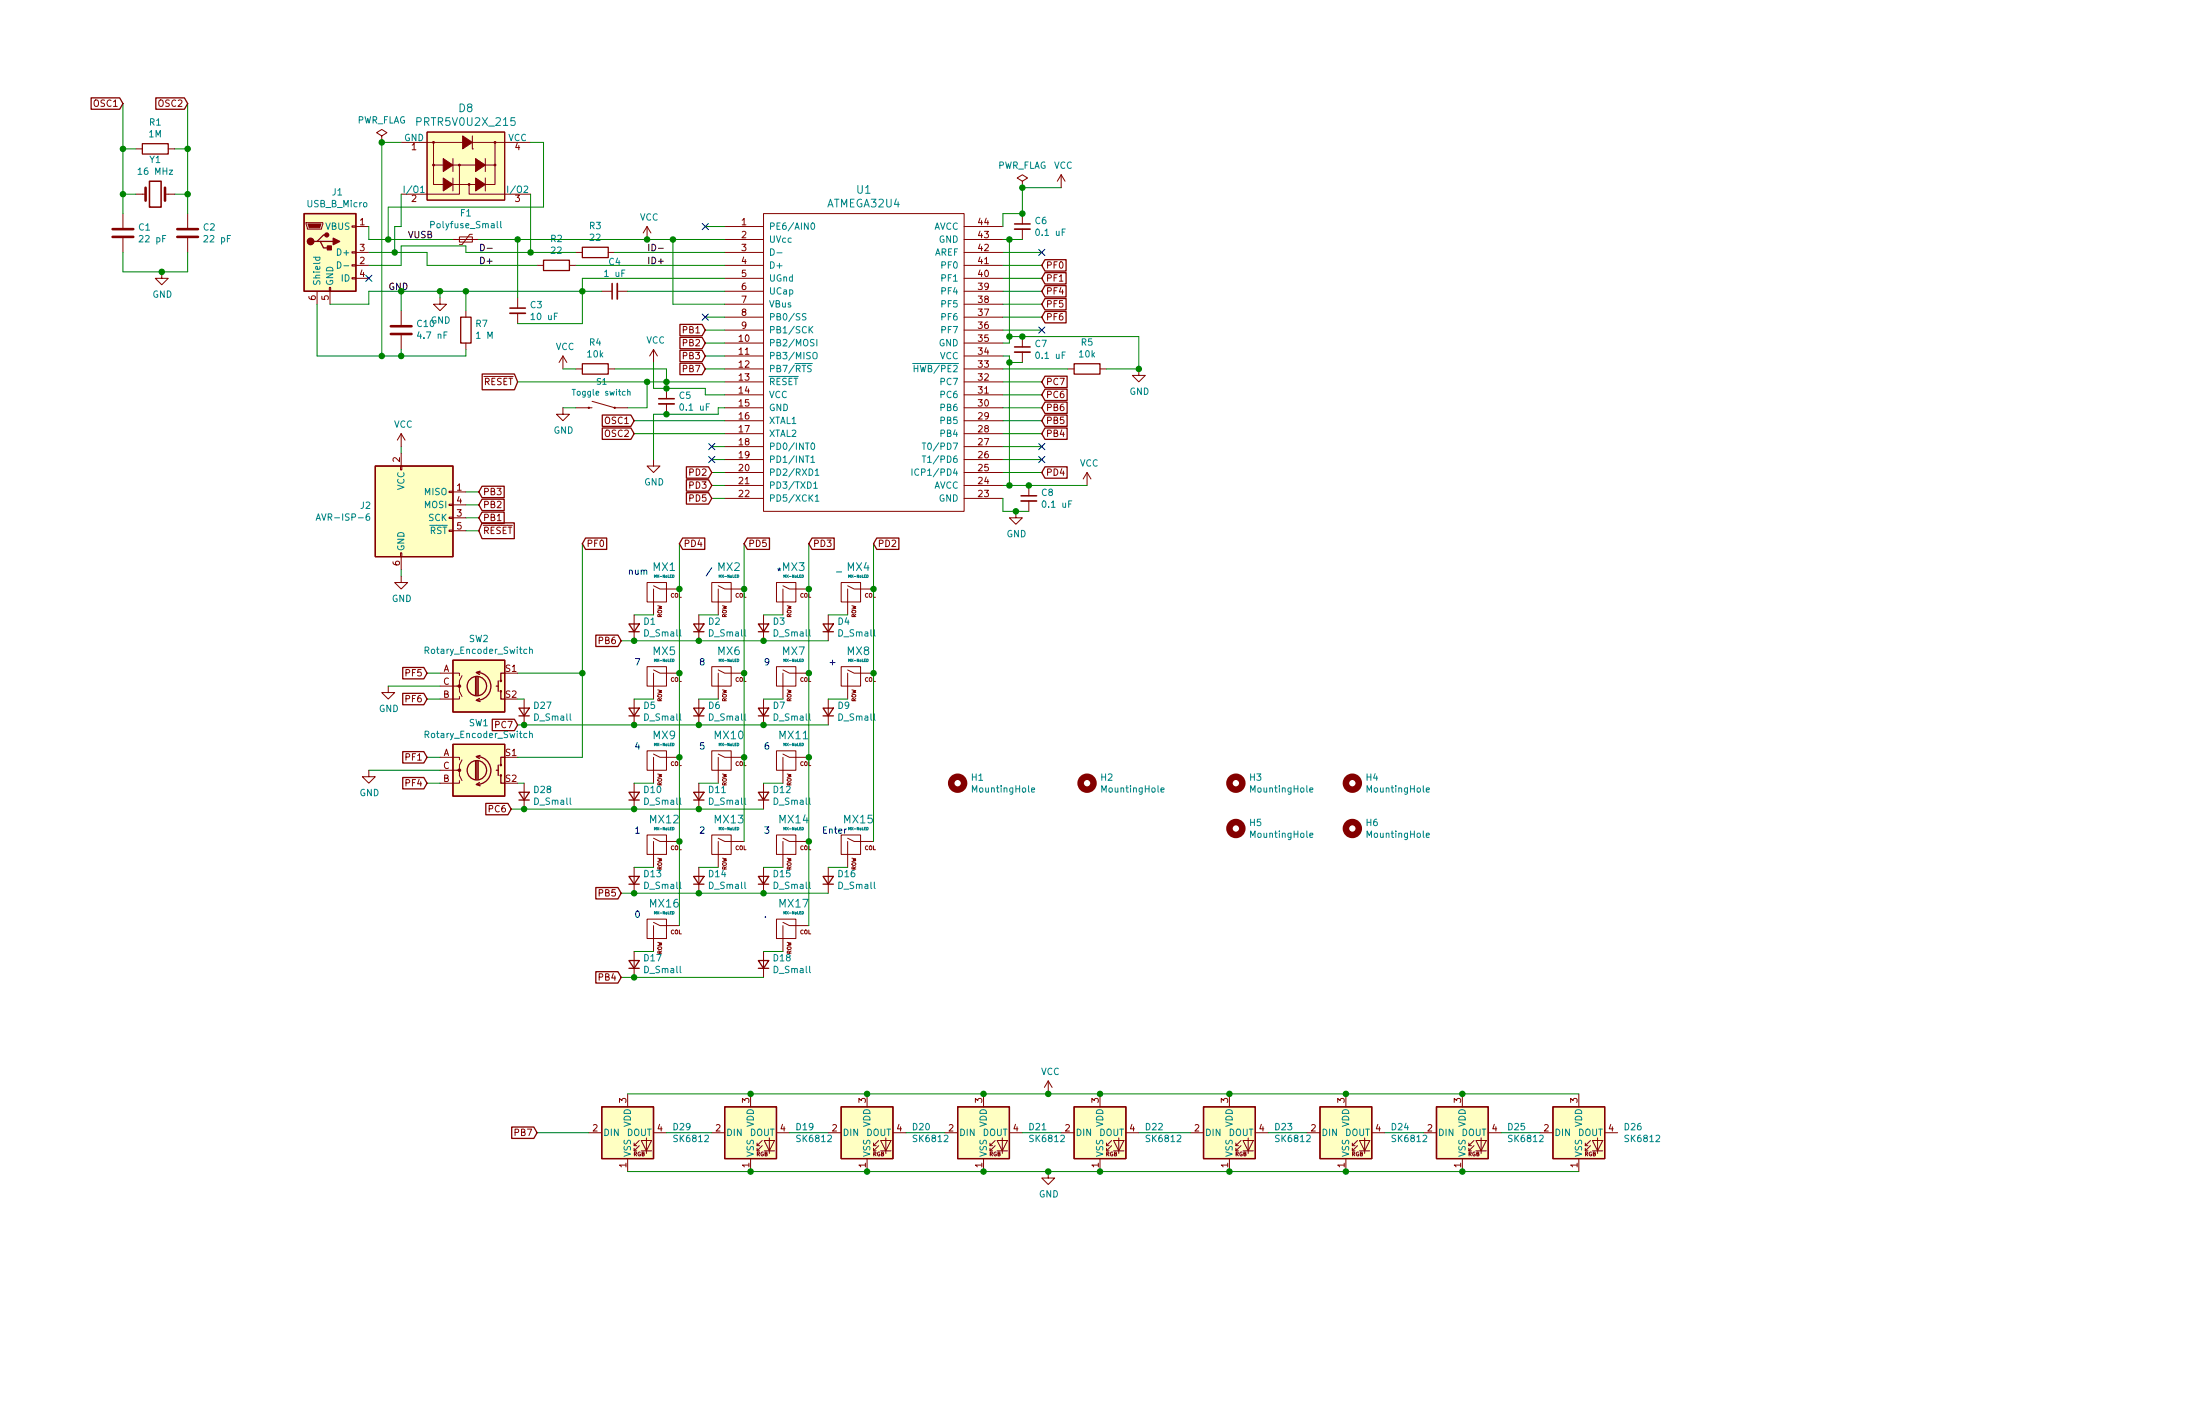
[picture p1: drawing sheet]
<svg xmlns="http://www.w3.org/2000/svg" width="432mm" height="279mm" viewBox="0 0 432 279" stroke-linecap="round" stroke-linejoin="round" font-family="sans-serif">
<g fill="none" stroke="#840000" stroke-width=".25">
<path d="M17.9 19.2h5.6l.6 1.1-.6 1.1h-5.6zM30.6 19.2h5.6l.6 1.1-.6 1.1h-5.6zM27.9 28.2h5.1v2h-5.1zM59.7 41.9h10.1v15.3h-10.1zM62.2 47.4h.7l.6 1.2h1.3M62.9 47.4h2.5M64.1 46.1h-.6l-1.3 1.3h-.6M106.7 51.1h5.1v2h-5.1zM114.3 48.5h5.1v2h-5.1zM205.1 51h4.1v2.2h-4.1l-.6-1.1zM205.1 53.5h4.1v2.2h-4.1l-.6-1.1zM205.1 58.6h4.1v2.2h-4.1l-.6-1.1z"/>
<path d="M205.1 56h4.1v2.3h-4.1l-.6-1.1zM90.4 62.2h2.1v5.1h-2.1zM94.6 73.4h6.4l.6 1.5-.6 1.6h-6.4zM114.3 71.4h5.1v2h-5.1zM133.5 66.2h4.3l.6 1.1-.6 1.1h-4.3zM133.5 63.7h4.3l.6 1.1-.6 1.1h-4.3zM133.5 68.7h4.3l.6 1.2-.6 1.1h-4.3zM133.5 71.3h4.3l.6 1.1-.6 1.1h-4.3zM205.1 73.8h4.3v2.2h-4.3l-.6-1.1zM205.1 76.4h4.3v2.2h-4.3l-.6-1.1zM205.1 78.9h4.3v2.2h-4.3l-.6-1.1zM205.1 61.1h4.1v2.2h-4.1l-.6-1.1z"/>
<path d="M210.8 71.4h5.1v2h-5.1zM73.7 91.4h15.2v17.8h-15.2zM94.6 97.9h4.4v2.3h-4.4l-.6-1.1zM94.6 95.4h4.4v2.2h-4.4l-.6-1.1zM118.2 81.4h5.6l.7 1.2-.7 1.1h-5.6zM118.2 84h5.6l.7 1.1-.7 1.1h-5.6zM134.7 91.6h4.4l.6 1.1-.6 1.1h-4.4zM134.7 96.7h4.4l.6 1.1-.6 1.1h-4.4zM134.7 94.1h4.4l.6 1.2-.6 1.1h-4.4zM205.1 81.4h4.3v2.3h-4.3l-.6-1.1zM205.1 84h4.3v2.2h-4.3l-.6-1.1zM205.1 91.6h4.3v2.2h-4.3l-.6-1.1z"/>
<path d="M94.6 102.6h6.3v3.1h-6.3l-.6-1.6zM94.6 100.5h4.4v2.2h-4.4l-.6-1.1zM114.9 105.6h4.2v2.2h-4.2l-.6-1.1zM134 105.6h4.3v2.2h-4.3l-.7-1.1zM146.7 105.6h4.3v2.2h-4.3l-.7-1.1zM159.4 105.6h4.3v2.2h-4.3l-.7-1.1zM172.1 105.6h4.3v2.2h-4.3l-.7-1.1zM79 131h4.2l.6 1.1-.6 1.1h-4.2zM79 136h4.2l.6 1.2-.6 1.1h-4.2zM88.9 129.5h10.2v10.2h-10.2zM93.3 132.8v3.6M93.6 131.9a2.74 2.74 0 0 1 2.7 2.8 2.74 2.74 0 0 1-2.7 2.7"/>
<path d="M93.6 132.8v3.6M93.9 132.8v3.6M94.1 137l-.6 .4 .7 .3M94.2 131.7l-.7 .3 .6 .3M97.4 134.6h.4M97.8 133.6v2M98.3 135.6v1.6h.8M99.1 132.1h-.8v1.5M101.9 138.9h2l-1 1.6zM116.9 124.6h4.4l.6 1.1-.6 1.1h-4.4zM123.4 122.4h2.1l-1 1.6zM123.4 138.9h2.1l-1 1.6z"/>
<path d="M123.4 124h2.1M136.1 138.9h2.1l-1 1.6zM136.1 122.4h2.1l-1 1.6zM136.1 124h2.1M148.8 138.9h2.1l-1 1.6zM148.8 122.4h2.1l-1 1.6zM148.8 124h2.1M161.5 138.9h2.1l-1 1.6zM161.5 122.4h2.1l-1 1.6zM161.5 124h2.1M79 147.5h4.2l.6 1.1-.6 1.1h-4.2zM79 152.6h4.2l.6 1.1-.6 1.1h-4.2z"/>
<path d="M88.9 146.1h10.2v10.1h-10.2zM93.3 149.4v3.5M93.6 148.4a2.74 2.74 0 0 1 2.7 2.8 2.74 2.74 0 0 1-2.7 2.7M93.6 149.4v3.5M93.9 149.4v3.5M94.1 153.5l-.6 .4 .7 .3M94.2 148.2l-.7 .3 .6 .3M95.4 157.6h4.3l.6 1.2-.6 1.1h-4.3zM96.6 141.1h4.4l.6 1.1-.6 1.2h-4.4zM97.4 151.1h.4M97.8 150.1v2M98.3 152.1v1.6h.8"/>
<path d="M99.1 148.6h-.8v1.5M101.9 155.4h2l-1 1.6zM101.9 140.5h2M101.9 157h2M123.4 155.4h2.1l-1 1.6zM123.4 140.5h2.1M123.4 157h2.1M136.1 155.4h2.1l-1 1.6zM136.1 140.5h2.1M136.1 157h2.1M148.8 155.4h2.1l-1 1.6zM148.8 140.5h2.1"/>
<path d="M148.8 157h2.1M161.5 140.5h2.1M116.9 174.1h4.4l.6 1.2-.6 1.1h-4.4zM123.4 172h2.1l-1 1.5zM123.4 173.5h2.1M136.1 172h2.1l-1 1.5zM136.1 173.5h2.1M148.8 172h2.1l-1 1.5zM148.8 173.5h2.1M161.5 172h2.1l-1 1.5zM161.5 173.5h2.1M116.9 190.7h4.4l.6 1.1-.6 1.1h-4.4z"/>
<path d="M123.4 188.5h2.1l-1 1.5zM123.4 190h2.1M148.8 188.5h2.1l-1 1.5zM148.8 190h2.1M118.1 217.2h10.2v10.1h-10.2zM142.2 217.2h10.2v10.1h-10.2zM165.1 217.2h10.2v10.1h-10.2zM188 217.2h10.1v10.1h-10.1zM210.8 217.2h10.2v10.1h-10.2zM236.2 217.2h10.2v10.1h-10.2zM259.1 217.2h10.1v10.1h-10.1zM281.9 217.2h10.2v10.1h-10.2z"/>
<path d="M304.8 217.2h10.2v10.1h-10.2zM100.4 221.1h4.4l.6 1.2-.6 1.1h-4.4z"/>
<circle cx="93.6" cy="134.6" r="1.9"/>
<circle cx="98.3" cy="135.6" r=".13"/>
<circle cx="98.3" cy="133.6" r=".13"/>
<circle cx="93.6" cy="151.1" r="1.9"/>
<circle cx="98.3" cy="150.1" r=".13"/>
<circle cx="98.3" cy="152.1" r=".13"/>
</g>
<g fill="none" stroke="#840000" stroke-width=".2">
<path d="M26.7 38.1h1.9M26.7 29.2h1.2M32.4 38.1h1.9M33 29.2h1.3M74.9 26.7l1-.7-1-.6-1 .6 1 .7v1.2M74.9 27.9h.1M78.7 27.9h12.1M83.8 25.9h15.3v13.4h-15.3zM85.1 27.9v8.3h1.9M85.1 32.4h1.9M88.9 36.2h4.4M88.9 31.1v2.6"/>
<path d="M88.9 34.9v2.6M90.2 32.4v5.7h-11.5M92.1 36.2v1.9h12M92.7 29.2h.1M92.7 27.9h11.4M92.7 26.7v2.5M95.2 32.4h2M95.2 31.1v2.6M95.2 34.9v2.6M97.2 27.9v8.3h-2M200.7 35.6l1-.7-1-.6-1.1 .6 1.1 .7v1.2M200.7 36.8h.1"/>
<path d="M208.3 34.3l-.8 1.3M208.3 34.3v2.5M208.3 34.3l.7 1.3M24.1 41.9v2.8M24.1 46.7v2.8M31.7 53.3v1.3h1.3l-1.3 1.3-1.2-1.3h1.2M36.8 41.9v2.8M36.8 46.7v2.8M60.1 43.7h3.3v.2l-.3 1.1h-2.8zM62.2 57.2v2.5M64.6 56.4h.3v.8h-.3zM64.8 57.2v2.5"/>
<path d="M69.1 54.5h.7v.2h-.7zM69.1 51.9h.7v.3h-.7zM69.1 49.4h.7v.3h-.7zM69.1 44.3h.7v.3h-.7zM69.8 44.5h2.6M69.8 49.5h2.6M69.8 52.1h2.6M69.8 54.6h2.6M86.4 58.4v1.3h1.2l-1.2 1.3-1.3-1.3h1.3M88.9 47h5.1M90.2 46.5h2.5v1h-2.5zM92.7 46h-.5l-1.5 2h-.5"/>
<path d="M101.6 58.4v2.1M105.4 52.1h1.3M111.8 52.1h1.2M113 49.5h1.3M118.1 57.2h2M119.4 49.5h1.2M121.2 57.2h2M127 44.5l-.8 1.2M127 44.5v2.5M127 44.5l.8 1.2M142.2 57.2h7.7M142.2 44.5h7.7"/>
<path d="M142.2 47h7.7M142.2 49.5h7.7M142.2 59.7h7.7M142.2 52.1h7.7M142.2 54.6h7.7M149.9 41.9h39.3v58.4h-39.3zM189.2 57.2h7.6M189.2 44.5h7.6M189.2 47h7.6M189.2 49.5h7.6M189.2 59.7h7.6M189.2 52.1h7.6"/>
<path d="M189.2 54.6h7.6M200.7 41.9v2M200.7 45v2M78.7 61v2.8M78.7 65.8v2.8M91.4 61v1.2M91.4 67.3v1.3M101.6 61.5v2M110.5 69.9l-.8 1.2M110.5 69.9v2.5M110.5 69.9l.8 1.2M113 72.4h1.3"/>
<path d="M116.2 78.7l4.4 1.3h2.6M119.4 72.4h1.2M128.3 68.6v2.5M128.3 68.6l-.8 1.3M128.3 68.6l.7 1.3M130.8 76.2v2M130.8 79.2v2.1M142.2 72.4h7.7M142.2 67.3h7.7M142.2 69.9h7.7M142.2 74.9h7.7M142.2 77.5h7.7"/>
<path d="M142.2 64.8h7.7M142.2 62.2h7.7M189.2 72.4h7.6M189.2 67.3h7.6M189.2 69.9h7.6M189.2 74.9h7.6M189.2 77.5h7.6M189.2 64.8h7.6M189.2 62.2h7.6M200.7 66v2.1M200.7 69.1v2M209.5 72.4h1.3"/>
<path d="M215.9 72.4h1.3M223.5 72.4v1.3h1.3l-1.3 1.2-1.3-1.2h1.3M78.6 91.4h.3v.8h-.3zM78.7 85.1l-.7 1.3M78.7 85.1v2.5M78.7 88.9v2.5M78.7 85.1l.8 1.3M88.1 98.9h.8v.3h-.8zM88.1 96.4h.8v.2h-.8zM88.9 96.5h2.5M88.9 99.1h2.5M110.5 80v1.3h1.3l-1.3 1.3-1.3-1.3h1.3"/>
<path d="M113 80h3.2M128.3 90.2v1.2h1.2l-1.2 1.3-1.3-1.3h1.3M142.2 80h7.7M142.2 82.6h7.7M142.2 85.1h7.7M142.2 87.6h7.7M142.2 90.2h7.7M142.2 92.7h7.7M142.2 95.3h7.7M142.2 97.8h7.7M189.2 80h7.6M189.2 82.6h7.6"/>
<path d="M189.2 85.1h7.6M189.2 87.6h7.6M189.2 90.2h7.6M189.2 92.7h7.6M189.2 95.3h7.6M189.2 97.8h7.6M201.9 95.3v2M201.9 98.3v2M213.4 92.7l-.8 1.3M213.4 92.7v2.6M213.4 92.7l.7 1.3M78.6 108.5h.3v.7h-.3z"/>
<path d="M78.7 113v1.3h1.3l-1.3 1.3-1.2-1.3h1.2M78.7 109.2v2.6M88.1 104h.8v.3h-.8zM88.1 101.5h.8v.2h-.8zM88.9 101.6h2.5M88.9 104.1h2.5M127 114.3h3.8v3.8h-3.8zM128.3 114.9l1.2 .7h3.8M128.3 115.6v5.1M139.7 114.3h3.8v3.8h-3.8zM141 114.9l1.2 .7h3.8M141 115.6v5.1"/>
<path d="M152.4 114.3h3.8v3.8h-3.8zM153.7 114.9l1.2 .7h3.8M153.7 115.6v5.1M165.1 114.3h3.8v3.8h-3.8zM166.4 114.9l1.2 .7h3.8M166.4 115.6v5.1M199.4 100.3v1.3h1.3l-1.3 1.3-1.3-1.3h1.3M76.2 134.6v1.3h1.3l-1.3 1.3-1.3-1.3h1.3M86.4 132.1h3.8v.5M86.4 134.6h3.8v1l.5 1.1M90.2 136.7v.5h-3.8M90.7 132.6l-.5 1v1h-.5"/>
<path d="M102.9 137.2v5M124.5 120.7v5M124.5 137.2v5M127 130.8h3.8v3.8h-3.8zM128.3 131.4l1.2 .7h3.8M128.3 132.1v5.1M137.2 120.7v5M137.2 137.2v5M139.7 130.8h3.8v3.8h-3.8zM141 131.4l1.2 .7h3.8M141 132.1v5.1M149.9 120.7v5"/>
<path d="M149.9 137.2v5M152.4 130.8h3.8v3.8h-3.8zM153.7 131.4l1.2 .7h3.8M153.7 132.1v5.1M162.6 120.7v5M162.6 137.2v5M165.1 130.8h3.8v3.8h-3.8zM166.4 131.4l1.2 .7h3.8M166.4 132.1v5.1M72.4 151.1v1.3h1.3l-1.3 1.3-1.3-1.3h1.3M86.4 148.6h3.8v.5M86.4 151.1h3.8v1l.5 1.1"/>
<path d="M90.2 153.2v.5h-3.8M90.7 149.1l-.5 1v1h-.5M102.9 153.7v5.1M124.5 153.7v5.1M127 147.3h3.8v3.8h-3.8zM128.3 148l1.2 .6h3.8M128.3 148.6v5.1M137.2 153.7v5.1M139.7 147.3h3.8v3.8h-3.8zM141 148l1.2 .6h3.8M141 148.6v5.1M149.9 153.7v5.1"/>
<path d="M152.4 147.3h3.8v3.8h-3.8zM153.7 148l1.2 .6h3.8M153.7 148.6v5.1M124.5 170.2v5.1M127 163.8h3.8v3.8h-3.8zM128.3 164.5l1.2 .6h3.8M128.3 165.1v5.1M137.2 170.2v5.1M139.7 163.8h3.8v3.8h-3.8zM141 164.5l1.2 .6h3.8M141 165.1v5.1M149.9 170.2v5.1"/>
<path d="M152.4 163.8h3.8v3.8h-3.8zM153.7 164.5l1.2 .6h3.8M153.7 165.1v5.1M162.6 170.2v5.1M165.1 163.8h3.8v3.8h-3.8zM166.4 164.5l1.2 .6h3.8M166.4 165.1v5.1M124.5 186.7v5.1M127 180.3h3.8v3.9h-3.8zM128.3 181l1.2 .6h3.8M128.3 181.6v5.1M149.9 186.7v5.1"/>
<path d="M152.4 180.3h3.8v3.9h-3.8zM153.7 181l1.2 .6h3.8M153.7 181.6v5.1M123.2 214.6v2.6M147.3 214.6v2.6M170.2 214.6v2.6M193 214.6v2.6M205.7 212.1l-.7 1.3M205.7 212.1v2.5M205.7 212.1l.8 1.3M215.9 214.6v2.6M241.3 214.6v2.6"/>
<path d="M264.2 214.6v2.6M287 214.6v2.6M309.9 214.6v2.6M115.6 222.3h2.5M123.2 227.3v2.6M124.5 224.8h.5M125.5 224.8l-1 1v-.5M125.5 223.8l-1 1v-.5M125.9 223.8h2l-1 2zM125.9 225.8h2M126.9 223.3v3M128.3 222.3h2.5"/>
<path d="M139.7 222.3h2.5M147.3 227.3v2.6M148.6 224.8h.5M149.6 224.8l-1 1v-.5M149.6 223.8l-1 1v-.5M150 223.8h2l-1 2zM150 225.8h2M151 223.3v3M152.4 222.3h2.5M162.6 222.3h2.5M170.2 227.3v2.6M171.4 224.8h.6"/>
<path d="M172.5 224.8l-1.1 1v-.5M172.5 223.8l-1.1 1v-.5M172.8 223.8h2.1l-1 2zM172.8 225.8h2.1M173.9 223.3v3M175.3 222.3h2.5M185.4 222.3h2.6M193 227.3v2.6M194.3 224.8h.5M195.3 224.8l-1 1v-.5M195.3 223.8l-1 1v-.5M195.7 223.8h2l-1 2z"/>
<path d="M195.7 225.8h2M196.7 223.3v3M198.1 222.3h2.6M205.7 229.9v1.2h1.3l-1.3 1.3-1.2-1.3h1.2M208.3 222.3h2.5M215.9 227.3v2.6M217.2 224.8h.5M218.2 224.8l-1 1v-.5M218.2 223.8l-1 1v-.5M218.6 223.8h2l-1 2zM218.6 225.8h2M219.6 223.3v3"/>
<path d="M221 222.3h2.5M233.7 222.3h2.5M241.3 227.3v2.6M242.6 224.8h.5M243.6 224.8l-1 1v-.5M243.6 223.8l-1 1v-.5M244 223.8h2l-1 2zM244 225.8h2M245 223.3v3M246.4 222.3h2.5M256.5 222.3h2.6M264.2 227.3v2.6"/>
<path d="M265.4 224.8h.5M266.4 224.8l-1 1v-.5M266.4 223.8l-1 1v-.5M266.8 223.8h2.1l-1.1 2zM266.8 225.8h2.1M267.8 223.3v3M269.2 222.3h2.6M279.4 222.3h2.5M287 227.3v2.6M288.3 224.8h.5M289.3 224.8l-1 1v-.5M289.3 223.8l-1 1v-.5"/>
<path d="M289.7 223.8h2l-1 2zM289.7 225.8h2M290.7 223.3v3M292.1 222.3h2.5M302.3 222.3h2.5M309.9 227.3v2.6M311.1 224.8h.6M312.2 224.8l-1.1 1v-.5M312.2 223.8l-1.1 1v-.5M312.5 223.8h2.1l-1 2zM312.5 225.8h2.1M313.6 223.3v3"/>
<path d="M315 222.3h2.5"/>
</g>
<g fill="#ffffc2" stroke="#ffffc2" stroke-width=".2">
<path d="M83.8 25.9h15.3v13.4h-15.3z"/>
<path d="M88.9 146.1h10.2v10.1h-10.2z"/>
<path d="M88.9 129.5h10.2v10.2h-10.2z"/>
<path d="M142.2 217.2h10.2v10.1h-10.2z"/>
<path d="M165.1 217.2h10.2v10.1h-10.2z"/>
<path d="M188 217.2h10.1v10.1h-10.1z"/>
<path d="M210.8 217.2h10.2v10.1h-10.2z"/>
<path d="M118.1 217.2h10.2v10.1h-10.2z"/>
<path d="M73.7 91.4h15.2v17.8h-15.2z"/>
<path d="M59.7 41.9h10.1v15.3h-10.1z"/>
<path d="M259.1 217.2h10.1v10.1h-10.1z"/>
<path d="M281.9 217.2h10.2v10.1h-10.2z"/>
<path d="M304.8 217.2h10.2v10.1h-10.2z"/>
<path d="M236.2 217.2h10.2v10.1h-10.2z"/>
</g>
<g fill="#840000" stroke="#840000" stroke-width=".2">
<path d="M88.9 32.4h4.4z"/>
<path d="M87 34.9l1.9 1.3-1.9 1.3z"/>
<path d="M87 31.1l1.9 1.3-1.9 1.3z"/>
<path d="M90.8 26.7l1.9 1.2-1.9 1.3z"/>
<path d="M93.3 34.9l1.9 1.3-1.9 1.3z"/>
<path d="M93.3 31.1l1.9 1.3-1.9 1.3z"/>
<path d="M60.5 43.9h2.5l-.3 .8h-2z"/>
<circle cx="85.1" cy="32.4" r=".18"/>
<circle cx="85.1" cy="27.9" r=".18"/>
<circle cx="90.2" cy="32.4" r=".18"/>
<circle cx="92.1" cy="36.2" r=".18"/>
<circle cx="97.2" cy="32.4" r=".18"/>
<circle cx="97.2" cy="27.9" r=".18"/>
<circle cx="90.2" cy="151.1" r=".25"/>
<circle cx="90.2" cy="134.6" r=".25"/>
<circle cx="120.6" cy="80" r=".13"/>
<circle cx="115.6" cy="80" r=".13"/>
</g>
<g fill="none" stroke="#008484" stroke-width=".2">
<path d="M82.5 37.8h.8M61.5 50.5h1.3M62 50.5v.4l.2 .2 .5-.1v-.5M66.2 51.4a.64 .64 0 0 1 .7 .6 .64 .64 0 0 1-.7 .6zM67.5 52.1h1M97.6 43.4v1.1l.2 .2M98.3 43.4v1.1l.2 .2M151.2 48.8a.64 .64 0 0 1 .8 .7 .64 .64 0 0 1-.8 .6zM152.5 49.6h1M159.3 43.9l.2-.2a.67 .67 0 0 1 .4 .7 .67 .67 0 0 1-.4 .6l-.3-.5zM123.2 76.9l.4-.1 .1 .7M123.2 76.4v1.1"/>
<path d="M158.2 61.6l-.5-.1-.2 .1 .1 .5 .5 .2 .1 .3-.2 .2-.5-.1M158.3 71.3h1.2M159 64.6l.5 .7M159.2 71.8l-.5-.1-.1 .1-.1 .2 .1 .2 .5 .2 .1 .3-.2 .2h-.5M159.5 64.1l-.7 .7M159.6 69.3l.2-.2a.44 .44 0 0 1 .6 .5l-.1 .6-.5 .2-.2-.2zM159.8 66.7l-.5-.1-.2 .1 .1 .5 .5 .2 .1 .2-.3 .3-.4-.1M160.3 66.6v1.3M179.1 71.3h1.3M179.4 71.7v1.2M179.4 72.3h.7M159.2 89.8l.3-.3v1.2"/>
<path d="M159.2 90.7h.7M159.3 87l.2-.1a.67 .67 0 0 1 .4 .7 .67 .67 0 0 1-.4 .6l-.3-.5zM159.7 94.9l.4-.4v1.3M159.7 95.8h.7M160 92.4l.4-.4v1.3M160 97.4l.4-.3v1.2M160 93.3h.7M160 98.3h.7M179 92v1.3M180.3 92.1a.6 .6 0 0 0-.8 .5 .6 .6 0 0 0 .6 .7l.2-.2M181 89.5h.7M181 86.9h.7"/>
<path d="M181.4 86.9v1.3M181.4 89.5v1.2M62.1 102.1l.4-1.3 .4 1.3M62.2 101.7h.6M72.5 100.8l-.4 .1a.87 .87 0 0 0 0 1.2l.4-.1v-.6l-.4-.1-.2 .2M103.4 127.4h-.4l-.2 .2 .1 .6h.5M103.9 127.5l.5-.1 .1 .8M103.9 126.9v1.3M103.4 143.9h-.4l-.2 .2 .1 .6h.5M103.9 144l.5-.1 .1 .8M103.9 143.5v1.2M202.5 155l.6-.1-.1-.3h-.3l-.2 .2v.6h.5"/>
<path d="M227.9 155l.6-.1-.1-.3h-.3l-.2 .2v.6h.5M257.1 155l.6-.1-.1-.3h-.3l-.2 .2v.6h.5M279.9 155l.6-.1v-.3h-.4l-.2 .2 .1 .6h.5M257.1 163.9l.6-.1-.1-.3h-.3l-.2 .2v.6h.5M279.9 163.9l.6-.1v-.3h-.4l-.2 .2 .1 .6h.5"/>
</g>
<path d="M121.2 55.6v3.1M199.1 45h3.1M100.1 61.5h3M129.3 79.2h3M199.1 69.1h3.1M200.4 98.3h3.1" fill="none" stroke="#840000" stroke-width=".33"/>
<path d="M29.3 35.6h2.3v5h-2.3zM120.1 55.6v3.1M199.1 43.9h3.1M100.1 60.5h3M129.3 78.2h3M199.1 68.1h3.1M200.4 97.3h3.1" fill="none" stroke="#840000" stroke-width=".3"/>
<g fill="none" stroke="#840000" stroke-width="1.3">
<circle cx="188" cy="153.7" r="1.27"/>
<circle cx="213.4" cy="153.7" r="1.27"/>
<circle cx="242.6" cy="153.7" r="1.27"/>
<circle cx="265.4" cy="153.7" r="1.27"/>
<circle cx="242.6" cy="162.6" r="1.27"/>
<circle cx="265.4" cy="162.6" r="1.27"/>
</g>
<path d="M28.6 36.8v2.6M32.4 36.8v2.6M22.1 46.5h4.1M22.1 45h4.1M34.8 46.5h4.1M34.8 45h4.1M76.7 64h4.1M76.7 65.5h4.1" fill="none" stroke="#840000" stroke-width=".51"/>
<g fill="#840000" stroke="#840000" stroke-width=".25">
<path d="M64.3 48.3h.7v.7h-.7z"/>
<path d="M65.4 46.7l1.3 .7-1.3 .6z"/>
<circle cx="61" cy="47.4" r=".63"/>
<circle cx="64.1" cy="46.1" r=".38"/>
</g>
<g fill="none" stroke="#008400" stroke-width=".2">
<path d="M24.1 20.3v21.6M24.1 29.2h2.6M24.1 38.1h2.6M34.3 29.2h2.5M34.3 38.1h2.5M36.8 20.3v21.6M78.7 38.1v6.4h-1.2v5M78.7 27.9h-3.8v42M104.1 27.9h2.6v12.7h-30.5v6.4M104.1 38.1v11.4M208.3 36.8h-7.6v5.1h-3.9v2.6M24.1 49.5v3.8h12.7v-3.8"/>
<path d="M62.2 59.7v10.2h29.2v-1.3M72.4 44.5v2.5h16.5M72.4 49.5h11.4v2.6h21.6M78.7 57.2v3.8M86.4 57.2v1.2M91.4 57.2v3.8M94 47h48.2M101.6 47v11.4M113 49.5h-21.6v-1.2h-12.7v3.8h-6.3M113 52.1h29.2M118.1 57.2h-45.7v2.5h-7.6M120.6 49.5h21.6"/>
<path d="M123.2 57.2h19M132.1 47v12.7h10.1M138.4 44.5h3.8M142.2 54.6h-27.9v8.9h-12.7M196.8 59.7h7.7M196.8 47h3.9M196.8 49.5h7.7M196.8 52.1h7.7M196.8 54.6h7.7M196.8 57.2h7.7M198.1 47v20.3h-1.3M78.7 68.6v1.3"/>
<path d="M101.6 74.9h40.6M110.5 72.4h2.5M120.6 72.4h10.2v2.5M127 74.9v5.1h-3.8M128.3 71.1v5.1h10.1v1.3h3.8M138.4 72.4h3.8M138.4 64.8h3.8M138.4 69.9h3.8M138.4 67.3h3.8M138.4 62.2h3.8M196.8 74.9h7.7M196.8 77.5h7.7"/>
<path d="M196.8 72.4h12.7M196.8 64.8h7.7M196.8 69.9h1.3v25.4M196.8 62.2h7.7M198.1 66h25.4v6.4h-6.3M198.1 71.1h2.6M78.7 87.6v1.3M91.4 99.1h2.6M91.4 96.5h2.6M110.5 80h2.5M124.5 82.6h17.7M124.5 85.1h17.7"/>
<path d="M139.7 87.6h2.5M139.7 92.7h2.5M139.7 90.2h2.5M139.7 97.8h2.5M139.7 95.3h2.5M142.2 80h-1.2v1.3h-12.7v8.9M196.8 87.6h7.7M196.8 92.7h7.7M196.8 80h7.7M196.8 82.6h7.7M196.8 85.1h7.7M196.8 90.2h7.7"/>
<path d="M196.8 95.3h16.6M196.8 97.8v2.5h5.1M78.7 111.8v1.2M91.4 104.1h2.6M91.4 101.6h2.6M114.3 106.7v41.9h-12.7M133.3 106.7v74.9M146 106.7v58.4M158.7 106.7v74.9M171.4 106.7v58.4M76.2 134.6h10.2M83.8 132.1h2.6"/>
<path d="M83.8 137.2h2.6M101.6 132.1h12.7M101.6 137.2h1.3M121.9 125.7h40.7M124.5 137.2h3.8M124.5 120.7h3.8M137.2 137.2h3.8M137.2 120.7h3.8M149.9 137.2h3.8M149.9 120.7h3.8M162.6 137.2h3.8M162.6 120.7h3.8"/>
<path d="M72.4 151.1h14M83.8 148.6h2.6M83.8 153.7h2.6M100.3 158.8h49.6M101.6 142.2h61M101.6 153.7h1.3M124.5 153.7h3.8M137.2 153.7h3.8M149.9 153.7h3.8M121.9 175.3h40.7M124.5 170.2h3.8M137.2 170.2h3.8"/>
<path d="M149.9 170.2h3.8M162.6 170.2h3.8M121.9 191.8h28M124.5 186.7h3.8M149.9 186.7h3.8M123.2 214.6h186.7M105.4 222.3h10.2M123.2 229.9h186.7M130.8 222.3h8.9M154.9 222.3h7.7M177.8 222.3h7.6M200.7 222.3h7.6"/>
<path d="M223.5 222.3h10.2M248.9 222.3h7.6M271.8 222.3h7.6M294.6 222.3h7.7"/>
</g>
<path d="M94.3 47.9a.64 .64 0 0 1 .8 .7 .64 .64 0 0 1-.8 .6zM95.6 48.7h1M129.2 48.7h1" fill="none" stroke="#000" stroke-width=".2"/>
<path d="M139.7 111.4l-1.1 1.6M164.2 112.2h1M166.1 162.7l-.3 .2" fill="none" stroke="#0000c2" stroke-width=".2"/>
<g fill="#008400" stroke="#008400" stroke-width=".25">
<circle cx="264.2" cy="214.6" r=".51"/>
<circle cx="24.1" cy="29.2" r=".51"/>
<circle cx="74.9" cy="69.9" r=".51"/>
<circle cx="241.3" cy="214.6" r=".51"/>
<circle cx="215.9" cy="214.6" r=".51"/>
<circle cx="193" cy="214.6" r=".51"/>
<circle cx="31.8" cy="53.3" r=".51"/>
<circle cx="149.9" cy="125.7" r=".51"/>
<circle cx="147.3" cy="229.9" r=".51"/>
<circle cx="74.9" cy="27.9" r=".51"/>
<circle cx="147.3" cy="214.6" r=".51"/>
<circle cx="91.4" cy="57.2" r=".51"/>
<circle cx="205.7" cy="229.9" r=".51"/>
<circle cx="36.8" cy="38.1" r=".51"/>
<circle cx="205.7" cy="214.6" r=".51"/>
<circle cx="24.1" cy="38.1" r=".51"/>
<circle cx="78.7" cy="57.2" r=".51"/>
<circle cx="36.8" cy="29.2" r=".51"/>
<circle cx="78.7" cy="69.9" r=".51"/>
<circle cx="287" cy="229.9" r=".51"/>
<circle cx="264.2" cy="229.9" r=".51"/>
<circle cx="241.3" cy="229.9" r=".51"/>
<circle cx="215.9" cy="229.9" r=".51"/>
<circle cx="193" cy="229.9" r=".51"/>
<circle cx="132.1" cy="47" r=".51"/>
<circle cx="170.2" cy="229.9" r=".51"/>
<circle cx="104.1" cy="49.5" r=".51"/>
<circle cx="287" cy="214.6" r=".51"/>
<circle cx="130.8" cy="76.2" r=".51"/>
<circle cx="133.4" cy="165.1" r=".51"/>
<circle cx="133.4" cy="148.6" r=".51"/>
<circle cx="133.4" cy="132.1" r=".51"/>
<circle cx="77.5" cy="49.5" r=".51"/>
<circle cx="124.5" cy="191.8" r=".51"/>
<circle cx="149.9" cy="175.3" r=".51"/>
<circle cx="137.2" cy="175.3" r=".51"/>
<circle cx="124.5" cy="175.3" r=".51"/>
<circle cx="200.7" cy="66" r=".51"/>
<circle cx="137.2" cy="158.8" r=".51"/>
<circle cx="124.5" cy="158.8" r=".51"/>
<circle cx="130.8" cy="81.3" r=".51"/>
<circle cx="133.4" cy="115.6" r=".51"/>
<circle cx="198.1" cy="95.3" r=".51"/>
<circle cx="200.7" cy="41.9" r=".51"/>
<circle cx="198.1" cy="71.1" r=".51"/>
<circle cx="201.9" cy="95.3" r=".51"/>
<circle cx="199.4" cy="100.3" r=".51"/>
<circle cx="124.5" cy="125.7" r=".51"/>
<circle cx="137.2" cy="125.7" r=".51"/>
<circle cx="149.9" cy="142.2" r=".51"/>
<circle cx="198.1" cy="47" r=".51"/>
<circle cx="137.2" cy="142.2" r=".51"/>
<circle cx="198.1" cy="66" r=".51"/>
<circle cx="146.1" cy="132.1" r=".51"/>
<circle cx="170.2" cy="214.6" r=".51"/>
<circle cx="114.3" cy="132.1" r=".51"/>
<circle cx="76.2" cy="47" r=".51"/>
<circle cx="102.9" cy="158.8" r=".51"/>
<circle cx="124.5" cy="142.2" r=".51"/>
<circle cx="102.9" cy="142.2" r=".51"/>
<circle cx="127" cy="47" r=".51"/>
<circle cx="223.5" cy="72.4" r=".51"/>
<circle cx="130.8" cy="74.9" r=".51"/>
<circle cx="114.3" cy="57.2" r=".51"/>
<circle cx="101.6" cy="47" r=".51"/>
<circle cx="146.1" cy="115.6" r=".51"/>
<circle cx="146.1" cy="148.6" r=".51"/>
<circle cx="127" cy="74.9" r=".51"/>
<circle cx="158.8" cy="115.6" r=".51"/>
<circle cx="171.5" cy="115.6" r=".51"/>
<circle cx="200.7" cy="36.8" r=".51"/>
<circle cx="158.8" cy="165.1" r=".51"/>
<circle cx="158.8" cy="132.1" r=".51"/>
<circle cx="86.4" cy="57.2" r=".51"/>
<circle cx="171.5" cy="132.1" r=".51"/>
<circle cx="158.8" cy="148.6" r=".51"/>
</g>
<g fill="none" stroke="#000084" stroke-width=".2">
<path d="M71.8 54l1.2 1.2M73 54l-1.2 1.2M137.8 43.8l1.2 1.3M139 43.8l-1.2 1.3M203.9 48.9l1.2 1.2M205.1 48.9l-1.2 1.2M137.8 61.6l1.2 1.2M139 61.6l-1.2 1.2M203.9 64.2l1.2 1.2M205.1 64.2l-1.2 1.2M139.1 89.6l1.2 1.2M139.1 87l1.2 1.2"/>
<path d="M140.3 89.6l-1.2 1.2M140.3 87l-1.2 1.2M203.9 89.6l1.2 1.2M203.9 87l1.2 1.2M205.1 89.6l-1.2 1.2M205.1 87l-1.2 1.2"/>
</g>
<g font-size="2.1" fill="#008484">
<text x="90.1" y="22">D8</text>
<text x="82.2" y="24.7">PRTR5V0U2X_215</text>
<text x="162.4" y="40.7">ATMEGA32U4</text>
<text x="168.2" y="38">U1</text>
<text x="128.2" y="112">MX1</text>
<text x="140.9" y="112">MX2</text>
<text x="153.6" y="112">MX3</text>
<text x="166.3" y="112">MX4</text>
<text x="128.2" y="128.5">MX5</text>
<text x="140.9" y="128.5">MX6</text>
<text x="153.6" y="128.5">MX7</text>
<text x="166.3" y="128.5">MX8</text>
<text x="128.2" y="145">MX9</text>
<text x="140.3" y="145">MX10</text>
<text x="153" y="145">MX11</text>
<text x="127.6" y="161.5">MX12</text>
<text x="140.3" y="161.5">MX13</text>
<text x="153" y="161.5">MX14</text>
<text x="165.7" y="161.5">MX15</text>
<text x="127.6" y="178.1">MX16</text>
<text x="153" y="178.1">MX17</text>
</g>
<g font-size="1.8" fill="#840000">
<text x="18.5" y="21">OSC1</text>
<text x="31.2" y="21">OSC2</text>
<text x="80.8" y="29.5">1</text>
<text x="101.1" y="29.5">4</text>
<text x="80.8" y="39.6">2</text>
<text x="101.1" y="39.6">3</text>
<text x="70.6" y="44.2">1</text>
<text x="145.6" y="44.2">1</text>
<text x="145.6" y="46.7">2</text>
<text x="192.1" y="46.7">43</text>
<text x="192.1" y="44.2">44</text>
<text x="70.6" y="51.8">2</text>
<text x="70.6" y="49.3">3</text>
<text x="145.6" y="49.3">3</text>
<text x="145.6" y="51.8">4</text>
<text x="192.1" y="51.8">41</text>
<text x="192.1" y="49.3">42</text>
<text x="205.3" y="52.7">PF0</text>
<text x="62" y="58.9" transform="rotate(-90 62 58.9)">6</text>
<text x="64.5" y="58.9" transform="rotate(-90 64.5 58.9)">5</text>
<text x="70.6" y="54.4">4</text>
<text x="145.6" y="54.4">5</text>
<text x="145.6" y="56.9">6</text>
<text x="145.6" y="59.4">7</text>
<text x="192.1" y="59.4">38</text>
<text x="192.1" y="56.9">39</text>
<text x="192.1" y="54.4">40</text>
<text x="205.3" y="55.2">PF1</text>
<text x="205.3" y="57.8">PF4</text>
<text x="134.2" y="65.4">PB1</text>
<text x="145.6" y="62">8</text>
<text x="145.6" y="64.5">9</text>
<text x="192.1" y="64.5">36</text>
<text x="192.1" y="62">37</text>
<text x="205.3" y="60.3">PF5</text>
<text x="205.3" y="62.9">PF6</text>
<text x="134.2" y="67.9">PB2</text>
<text x="134.2" y="70.5">PB3</text>
<text x="145.1" y="67.1">10</text>
<text x="145.1" y="69.6">11</text>
<text x="192.1" y="69.6">34</text>
<text x="192.1" y="67.1">35</text>
<text x="94.9" y="75.6">RESET</text>
<text x="134.2" y="73">PB7</text>
<text x="145.1" y="72.1">12</text>
<text x="145.1" y="74.7">13</text>
<text x="145.1" y="77.2">14</text>
<text x="192.1" y="77.2">31</text>
<text x="192.1" y="74.7">32</text>
<text x="192.1" y="72.1">33</text>
<text x="205.3" y="75.6">PC7</text>
<text x="118.8" y="83.2">OSC1</text>
<text x="145.1" y="79.8">15</text>
<text x="145.1" y="82.3">16</text>
<text x="192.1" y="82.3">29</text>
<text x="192.1" y="79.8">30</text>
<text x="205.3" y="78.1">PC6</text>
<text x="205.3" y="80.6">PB6</text>
<text x="205.3" y="83.2">PB5</text>
<text x="118.8" y="85.7">OSC2</text>
<text x="145.1" y="84.8">17</text>
<text x="145.1" y="87.4">18</text>
<text x="145.1" y="89.9">19</text>
<text x="192.1" y="89.9">26</text>
<text x="192.1" y="87.4">27</text>
<text x="192.1" y="84.8">28</text>
<text x="205.3" y="85.7">PB4</text>
<text x="78.5" y="90.7" transform="rotate(-90 78.5 90.7)">2</text>
<text x="135.5" y="93.3">PD2</text>
<text x="135.5" y="95.9">PD3</text>
<text x="145.1" y="92.5">20</text>
<text x="145.1" y="95">21</text>
<text x="192.1" y="95">24</text>
<text x="192.1" y="92.5">25</text>
<text x="205.3" y="93.3">PD4</text>
<text x="89.7" y="96.3">1</text>
<text x="89.7" y="101.3">3</text>
<text x="89.7" y="98.8">4</text>
<text x="94.8" y="99.7">PB2</text>
<text x="94.8" y="97.2">PB3</text>
<text x="135.5" y="98.4">PD5</text>
<text x="145.1" y="97.5">22</text>
<text x="192.1" y="97.5">23</text>
<text x="89.7" y="103.9">5</text>
<text x="94.8" y="104.8">RESET</text>
<text x="94.8" y="102.2">PB1</text>
<text x="115.1" y="107.3">PF0</text>
<text x="134.1" y="107.3">PD4</text>
<text x="146.8" y="107.3">PD5</text>
<text x="159.5" y="107.3">PD3</text>
<text x="172.2" y="107.3">PD2</text>
<text x="78.5" y="111" transform="rotate(-90 78.5 111)">6</text>
<text x="87" y="131.8">A</text>
<text x="99.3" y="131.8">S1</text>
<text x="117.7" y="126.4">PB6</text>
<text x="79.8" y="132.7">PF5</text>
<text x="79.8" y="137.8">PF6</text>
<text x="87" y="136.9">B</text>
<text x="87" y="134.4">C</text>
<text x="99.3" y="136.9">S2</text>
<text x="97.4" y="142.9">PC7</text>
<text x="79.8" y="149.2">PF1</text>
<text x="87" y="148.3">A</text>
<text x="99.3" y="148.3">S1</text>
<text x="79.8" y="154.3">PF4</text>
<text x="87" y="153.4">B</text>
<text x="87" y="150.9">C</text>
<text x="99.3" y="153.4">S2</text>
<text x="96.1" y="159.4">PC6</text>
<text x="117.7" y="175.9">PB5</text>
<text x="117.7" y="192.4">PB4</text>
<text x="116.4" y="222">2</text>
<text x="122.9" y="216.4" transform="rotate(-90 122.9 216.4)">3</text>
<text x="129.1" y="222">4</text>
<text x="140.5" y="222">2</text>
<text x="147.1" y="216.4" transform="rotate(-90 147.1 216.4)">3</text>
<text x="153.2" y="222">4</text>
<text x="163.3" y="222">2</text>
<text x="169.9" y="216.4" transform="rotate(-90 169.9 216.4)">3</text>
<text x="176" y="222">4</text>
<text x="186.2" y="222">2</text>
<text x="192.8" y="216.4" transform="rotate(-90 192.8 216.4)">3</text>
<text x="198.9" y="222">4</text>
<text x="209.1" y="222">2</text>
<text x="215.6" y="216.4" transform="rotate(-90 215.6 216.4)">3</text>
<text x="221.8" y="222">4</text>
<text x="234.5" y="222">2</text>
<text x="241" y="216.4" transform="rotate(-90 241 216.4)">3</text>
<text x="247.2" y="222">4</text>
<text x="257.3" y="222">2</text>
<text x="263.9" y="216.4" transform="rotate(-90 263.9 216.4)">3</text>
<text x="270" y="222">4</text>
<text x="280.2" y="222">2</text>
<text x="286.8" y="216.4" transform="rotate(-90 286.8 216.4)">3</text>
<text x="292.9" y="222">4</text>
<text x="303" y="222">2</text>
<text x="309.6" y="216.4" transform="rotate(-90 309.6 216.4)">3</text>
<text x="315.7" y="222">4</text>
<text x="101.2" y="222.9">PB7</text>
<text x="122.9" y="229.1" transform="rotate(-90 122.9 229.1)">1</text>
<text x="147.1" y="229.1" transform="rotate(-90 147.1 229.1)">1</text>
<text x="169.9" y="229.1" transform="rotate(-90 169.9 229.1)">1</text>
<text x="192.8" y="229.1" transform="rotate(-90 192.8 229.1)">1</text>
<text x="215.6" y="229.1" transform="rotate(-90 215.6 229.1)">1</text>
<text x="241" y="229.1" transform="rotate(-90 241 229.1)">1</text>
<text x="263.9" y="229.1" transform="rotate(-90 263.9 229.1)">1</text>
<text x="286.8" y="229.1" transform="rotate(-90 286.8 229.1)">1</text>
<text x="309.6" y="229.1" transform="rotate(-90 309.6 229.1)">1</text>
</g>
<g font-size="1.8" fill="#008484">
<text x="29.2" y="26.9">1M</text>
<text x="29.4" y="24.6">R1</text>
<text x="70" y="24.2">PWR_FLAG</text>
<text x="79.3" y="27.7">GND</text>
<text x="99.7" y="27.7">VCC</text>
<text x="27.4" y="34.3">16 MHz</text>
<text x="29.4" y="32">Y1</text>
<text x="195.7" y="33.1">PWR_FLAG</text>
<text x="206.9" y="33.1">VCC</text>
<text x="60.4" y="40.7">USB_B_Micro</text>
<text x="65.3" y="38.4">J1</text>
<text x="79.6" y="37.8">I/O1</text>
<text x="99.9" y="37.8">I/O2</text>
<text x="27.3" y="45.2">C1</text>
<text x="27.6" y="47.5">22 pF</text>
<text x="40" y="45.2">C2</text>
<text x="40.3" y="47.5">22 pF</text>
<text x="63.9" y="45.1">VBUS</text>
<text x="84.9" y="44.8">Polyfuse_Small</text>
<text x="90.4" y="42.5">F1</text>
<text x="108.1" y="47.5">R2</text>
<text x="115.7" y="45">R3</text>
<text x="115.8" y="47.3">22</text>
<text x="125.6" y="43.3">VCC</text>
<text x="150.9" y="45.1">PE6/AIN0</text>
<text x="150.9" y="47.6">UVcc</text>
<text x="183.2" y="45.1">AVCC</text>
<text x="184.3" y="47.6">GND</text>
<text x="203.2" y="44">C6</text>
<text x="203.6" y="46.3">0.1 uF</text>
<text x="66.5" y="50.2">D+</text>
<text x="108.2" y="49.8">22</text>
<text x="119.5" y="52">C4</text>
<text x="150.9" y="52.7">D+</text>
<text x="183.4" y="50.2">AREF</text>
<text x="185" y="52.7">PF0</text>
<text x="29.9" y="58.4">GND</text>
<text x="62.9" y="56.1" transform="rotate(-90 62.9 56.1)">Shield</text>
<text x="65.4" y="56.1" transform="rotate(-90 65.4 56.1)">GND</text>
<text x="67.1" y="55.2">ID</text>
<text x="118.8" y="54.3">1 uF</text>
<text x="150.9" y="55.2">UGnd</text>
<text x="150.9" y="57.8">UCap</text>
<text x="185" y="57.8">PF4</text>
<text x="185" y="55.2">PF1</text>
<text x="81.9" y="64.2">C10</text>
<text x="84.5" y="63.5">GND</text>
<text x="93.4" y="64.2">R7</text>
<text x="104.1" y="60.5">C3</text>
<text x="104.5" y="62.8">10 uF</text>
<text x="150.9" y="60.3">VBus</text>
<text x="150.9" y="62.9">PB0/SS</text>
<text x="150.9" y="65.4">PB1/SCK</text>
<text x="185" y="65.4">PF7</text>
<text x="185" y="62.9">PF6</text>
<text x="185" y="60.3">PF5</text>
<text x="82.3" y="66.5">4.7 nF</text>
<text x="93.6" y="66.5">1 M</text>
<text x="109.1" y="68.7">VCC</text>
<text x="115.4" y="70.1">10k</text>
<text x="115.7" y="67.8">R4</text>
<text x="126.8" y="67.4">VCC</text>
<text x="150.9" y="67.9">PB2/MOSI</text>
<text x="150.9" y="70.5">PB3/MISO</text>
<text x="184.3" y="67.9">GND</text>
<text x="184.5" y="70.5">VCC</text>
<text x="203.2" y="68.1">C7</text>
<text x="203.6" y="70.4">0.1 uF</text>
<text x="211.9" y="70.1">10k</text>
<text x="212.2" y="67.8">R5</text>
<text x="150.9" y="73">PB7/RTS</text>
<text x="150.9" y="75.6">RESET</text>
<text x="180.2" y="73">HWB/PE2</text>
<text x="184.8" y="75.6">PC7</text>
<text x="221.7" y="77.5">GND</text>
<text x="77.3" y="83.9">VCC</text>
<text x="133.3" y="78.3">C5</text>
<text x="133.8" y="80.6">0.1 uF</text>
<text x="150.9" y="78.1">VCC</text>
<text x="150.9" y="80.6">GND</text>
<text x="150.9" y="83.2">XTAL1</text>
<text x="184.8" y="83.2">PB5</text>
<text x="184.8" y="80.6">PB6</text>
<text x="184.8" y="78.1">PC6</text>
<text x="108.7" y="85.1">GND</text>
<text x="150.9" y="85.7">XTAL2</text>
<text x="150.9" y="88.3">PD0/INT0</text>
<text x="182.2" y="88.3">T0/PD7</text>
<text x="184.8" y="85.7">PB4</text>
<text x="126.4" y="95.2">GND</text>
<text x="150.9" y="90.8">PD1/INT1</text>
<text x="150.9" y="93.3">PD2/RXD1</text>
<text x="150.9" y="95.9">PD3/TXD1</text>
<text x="180.3" y="93.3">ICP1/PD4</text>
<text x="182.2" y="90.8">T1/PD6</text>
<text x="183.2" y="95.9">AVCC</text>
<text x="211.9" y="91.5">VCC</text>
<text x="70.8" y="99.8">J2</text>
<text x="79.4" y="96.2" transform="rotate(-90 79.4 96.2)">VCC</text>
<text x="83.4" y="97.2">MISO</text>
<text x="83.4" y="99.7">MOSI</text>
<text x="150.9" y="98.4">PD5/XCK1</text>
<text x="184.3" y="98.4">GND</text>
<text x="204.5" y="97.3">C8</text>
<text x="204.9" y="99.6">0.1 uF</text>
<text x="63" y="102.2">AVR-ISP-6</text>
<text x="84.2" y="102.2">SCK</text>
<text x="84.4" y="104.8">RST</text>
<text x="197.6" y="105.4">GND</text>
<text x="79.4" y="108.2" transform="rotate(-90 79.4 108.2)">GND</text>
<text x="76.9" y="118.1">GND</text>
<text x="92.1" y="126">SW2</text>
<text x="126.4" y="122.6">D1</text>
<text x="126.6" y="124.9">D_Small</text>
<text x="139.1" y="122.6">D2</text>
<text x="139.3" y="124.9">D_Small</text>
<text x="151.8" y="122.6">D3</text>
<text x="152" y="124.9">D_Small</text>
<text x="164.5" y="122.6">D4</text>
<text x="164.7" y="124.9">D_Small</text>
<text x="83.8" y="128.3">Rotary_Encoder_Switch</text>
<text x="74.4" y="139.7">GND</text>
<text x="92.1" y="142.5">SW1</text>
<text x="104.9" y="139.1">D27</text>
<text x="105" y="141.4">D_Small</text>
<text x="126.4" y="139.1">D5</text>
<text x="126.6" y="141.4">D_Small</text>
<text x="139.1" y="139.1">D6</text>
<text x="139.3" y="141.4">D_Small</text>
<text x="151.8" y="139.1">D7</text>
<text x="152" y="141.4">D_Small</text>
<text x="164.5" y="139.1">D9</text>
<text x="164.7" y="141.4">D_Small</text>
<text x="83.8" y="144.8">Rotary_Encoder_Switch</text>
<text x="104.9" y="155.6">D28</text>
<text x="126.5" y="155.6">D10</text>
<text x="139.2" y="155.6">D11</text>
<text x="151.9" y="155.6">D12</text>
<text x="190.7" y="153.2">H1</text>
<text x="191.1" y="155.5">MountingHole</text>
<text x="216.1" y="153.2">H2</text>
<text x="216.5" y="155.5">MountingHole</text>
<text x="245.3" y="153.2">H3</text>
<text x="245.7" y="155.5">MountingHole</text>
<text x="268.2" y="153.2">H4</text>
<text x="268.5" y="155.5">MountingHole</text>
<text x="70.6" y="156.2">GND</text>
<text x="105" y="157.9">D_Small</text>
<text x="126.6" y="157.9">D_Small</text>
<text x="139.3" y="157.9">D_Small</text>
<text x="152" y="157.9">D_Small</text>
<text x="245.3" y="162.1">H5</text>
<text x="245.7" y="164.4">MountingHole</text>
<text x="268.2" y="162.1">H6</text>
<text x="268.5" y="164.4">MountingHole</text>
<text x="126.5" y="172.1">D13</text>
<text x="139.2" y="172.1">D14</text>
<text x="151.9" y="172.1">D15</text>
<text x="164.6" y="172.1">D16</text>
<text x="126.6" y="174.4">D_Small</text>
<text x="139.3" y="174.4">D_Small</text>
<text x="152" y="174.4">D_Small</text>
<text x="164.7" y="174.4">D_Small</text>
<text x="126.5" y="188.6">D17</text>
<text x="126.6" y="190.9">D_Small</text>
<text x="151.9" y="188.6">D18</text>
<text x="152" y="190.9">D_Small</text>
<text x="204.3" y="210.9">VCC</text>
<text x="123.8" y="221.2" transform="rotate(-90 123.8 221.2)">VDD</text>
<text x="132.2" y="221.8">D29</text>
<text x="148" y="221.2" transform="rotate(-90 148 221.2)">VDD</text>
<text x="156.3" y="221.8">D19</text>
<text x="170.8" y="221.2" transform="rotate(-90 170.8 221.2)">VDD</text>
<text x="179.2" y="221.8">D20</text>
<text x="193.7" y="221.2" transform="rotate(-90 193.7 221.2)">VDD</text>
<text x="202.1" y="221.8">D21</text>
<text x="216.5" y="221.2" transform="rotate(-90 216.5 221.2)">VDD</text>
<text x="224.9" y="221.8">D22</text>
<text x="241.9" y="221.2" transform="rotate(-90 241.9 221.2)">VDD</text>
<text x="250.3" y="221.8">D23</text>
<text x="264.8" y="221.2" transform="rotate(-90 264.8 221.2)">VDD</text>
<text x="273.2" y="221.8">D24</text>
<text x="287.7" y="221.2" transform="rotate(-90 287.7 221.2)">VDD</text>
<text x="296" y="221.8">D25</text>
<text x="310.5" y="221.2" transform="rotate(-90 310.5 221.2)">VDD</text>
<text x="318.9" y="221.8">D26</text>
<text x="118.4" y="222.9">DIN</text>
<text x="123" y="222.9">DOUT</text>
<text x="123.8" y="227.1" transform="rotate(-90 123.8 227.1)">VSS</text>
<text x="132.5" y="224.1">SK6812</text>
<text x="142.5" y="222.9">DIN</text>
<text x="147.1" y="222.9">DOUT</text>
<text x="148" y="227.1" transform="rotate(-90 148 227.1)">VSS</text>
<text x="156.6" y="224.1">SK6812</text>
<text x="165.4" y="222.9">DIN</text>
<text x="170" y="222.9">DOUT</text>
<text x="170.8" y="227.1" transform="rotate(-90 170.8 227.1)">VSS</text>
<text x="179.5" y="224.1">SK6812</text>
<text x="188.2" y="222.9">DIN</text>
<text x="192.9" y="222.9">DOUT</text>
<text x="193.7" y="227.1" transform="rotate(-90 193.7 227.1)">VSS</text>
<text x="202.3" y="224.1">SK6812</text>
<text x="211.1" y="222.9">DIN</text>
<text x="215.7" y="222.9">DOUT</text>
<text x="216.5" y="227.1" transform="rotate(-90 216.5 227.1)">VSS</text>
<text x="225.2" y="224.1">SK6812</text>
<text x="236.5" y="222.9">DIN</text>
<text x="241.1" y="222.9">DOUT</text>
<text x="241.9" y="227.1" transform="rotate(-90 241.9 227.1)">VSS</text>
<text x="250.6" y="224.1">SK6812</text>
<text x="259.3" y="222.9">DIN</text>
<text x="264" y="222.9">DOUT</text>
<text x="264.8" y="227.1" transform="rotate(-90 264.8 227.1)">VSS</text>
<text x="273.4" y="224.1">SK6812</text>
<text x="282.2" y="222.9">DIN</text>
<text x="286.8" y="222.9">DOUT</text>
<text x="287.7" y="227.1" transform="rotate(-90 287.7 227.1)">VSS</text>
<text x="296.3" y="224.1">SK6812</text>
<text x="305.1" y="222.9">DIN</text>
<text x="309.7" y="222.9">DOUT</text>
<text x="310.5" y="227.1" transform="rotate(-90 310.5 227.1)">VSS</text>
<text x="319.2" y="224.1">SK6812</text>
<text x="203.9" y="234.9">GND</text>
</g>
<g font-size="1.8">
<text x="80" y="46.7">VUSB</text>
<text x="94" y="51.8">D+</text>
<text x="127" y="51.8">ID+</text>
<text x="127" y="49.3">ID-</text>
<text x="76.2" y="56.9">GND</text>
</g>
<g font-size="1.8" fill="#0000c2">
<text x="123.2" y="112.8">num</text>
<text x="152.4" y="112.8">*</text>
<text x="124.5" y="130.6">7</text>
<text x="137.2" y="130.6">8</text>
<text x="149.9" y="130.6">9</text>
<text x="162.6" y="130.6">+</text>
<text x="124.5" y="147.1">4</text>
<text x="137.2" y="147.1">5</text>
<text x="149.9" y="147.1">6</text>
<text x="124.5" y="163.6">1</text>
<text x="137.2" y="163.6">2</text>
<text x="149.9" y="163.6">3</text>
<text x="161.3" y="163.6">Enter</text>
<text x="124.5" y="180.1">0</text>
<text x="149.9" y="180.1">.</text>
</g>
<g font-size="1.6" fill="#008484">
<text x="112.8" y="77.6">Toggle switch</text>
<text x="117.1" y="75.5">S1</text>
</g>
<g font-size="1.1" fill="#840000">
<text x="131.6" y="117.2">COL</text>
<text x="144.3" y="117.2">COL</text>
<text x="157" y="117.2">COL</text>
<text x="169.7" y="117.2">COL</text>
<text x="129.9" y="121.3" transform="rotate(-90 129.9 121.3)">ROW</text>
<text x="142.6" y="121.3" transform="rotate(-90 142.6 121.3)">ROW</text>
<text x="155.3" y="121.3" transform="rotate(-90 155.3 121.3)">ROW</text>
<text x="168" y="121.3" transform="rotate(-90 168 121.3)">ROW</text>
<text x="129.9" y="137.8" transform="rotate(-90 129.9 137.8)">ROW</text>
<text x="131.6" y="133.8">COL</text>
<text x="142.6" y="137.8" transform="rotate(-90 142.6 137.8)">ROW</text>
<text x="144.3" y="133.8">COL</text>
<text x="155.3" y="137.8" transform="rotate(-90 155.3 137.8)">ROW</text>
<text x="157" y="133.8">COL</text>
<text x="168" y="137.8" transform="rotate(-90 168 137.8)">ROW</text>
<text x="169.7" y="133.8">COL</text>
<text x="129.9" y="154.3" transform="rotate(-90 129.9 154.3)">ROW</text>
<text x="131.6" y="150.3">COL</text>
<text x="142.6" y="154.3" transform="rotate(-90 142.6 154.3)">ROW</text>
<text x="144.3" y="150.3">COL</text>
<text x="155.3" y="154.3" transform="rotate(-90 155.3 154.3)">ROW</text>
<text x="157" y="150.3">COL</text>
<text x="131.6" y="166.8">COL</text>
<text x="144.3" y="166.8">COL</text>
<text x="157" y="166.8">COL</text>
<text x="169.7" y="166.8">COL</text>
<text x="129.9" y="170.8" transform="rotate(-90 129.9 170.8)">ROW</text>
<text x="142.6" y="170.8" transform="rotate(-90 142.6 170.8)">ROW</text>
<text x="155.3" y="170.8" transform="rotate(-90 155.3 170.8)">ROW</text>
<text x="168" y="170.8" transform="rotate(-90 168 170.8)">ROW</text>
<text x="131.6" y="183.3">COL</text>
<text x="157" y="183.3">COL</text>
<text x="129.9" y="187.3" transform="rotate(-90 129.9 187.3)">ROW</text>
<text x="155.3" y="187.3" transform="rotate(-90 155.3 187.3)">ROW</text>
<text x="124.3" y="226.8">RGB</text>
<text x="148.4" y="226.8">RGB</text>
<text x="171.3" y="226.8">RGB</text>
<text x="194.2" y="226.8">RGB</text>
<text x="217" y="226.8">RGB</text>
<text x="242.4" y="226.8">RGB</text>
<text x="265.3" y="226.8">RGB</text>
<text x="288.1" y="226.8">RGB</text>
<text x="311" y="226.8">RGB</text>
</g>
<g font-size=".7" fill="#008484">
<text x="128.5" y="113.3">MX-NoLED</text>
<text x="141.2" y="113.3">MX-NoLED</text>
<text x="153.9" y="113.3">MX-NoLED</text>
<text x="166.6" y="113.3">MX-NoLED</text>
<text x="128.5" y="129.8">MX-NoLED</text>
<text x="141.2" y="129.8">MX-NoLED</text>
<text x="153.9" y="129.8">MX-NoLED</text>
<text x="166.6" y="129.8">MX-NoLED</text>
<text x="128.5" y="146.4">MX-NoLED</text>
<text x="141.2" y="146.4">MX-NoLED</text>
<text x="153.9" y="146.4">MX-NoLED</text>
<text x="128.5" y="162.9">MX-NoLED</text>
<text x="141.2" y="162.9">MX-NoLED</text>
<text x="153.9" y="162.9">MX-NoLED</text>
<text x="166.6" y="162.9">MX-NoLED</text>
<text x="128.5" y="179.4">MX-NoLED</text>
<text x="153.9" y="179.4">MX-NoLED</text>
</g>
</svg>
